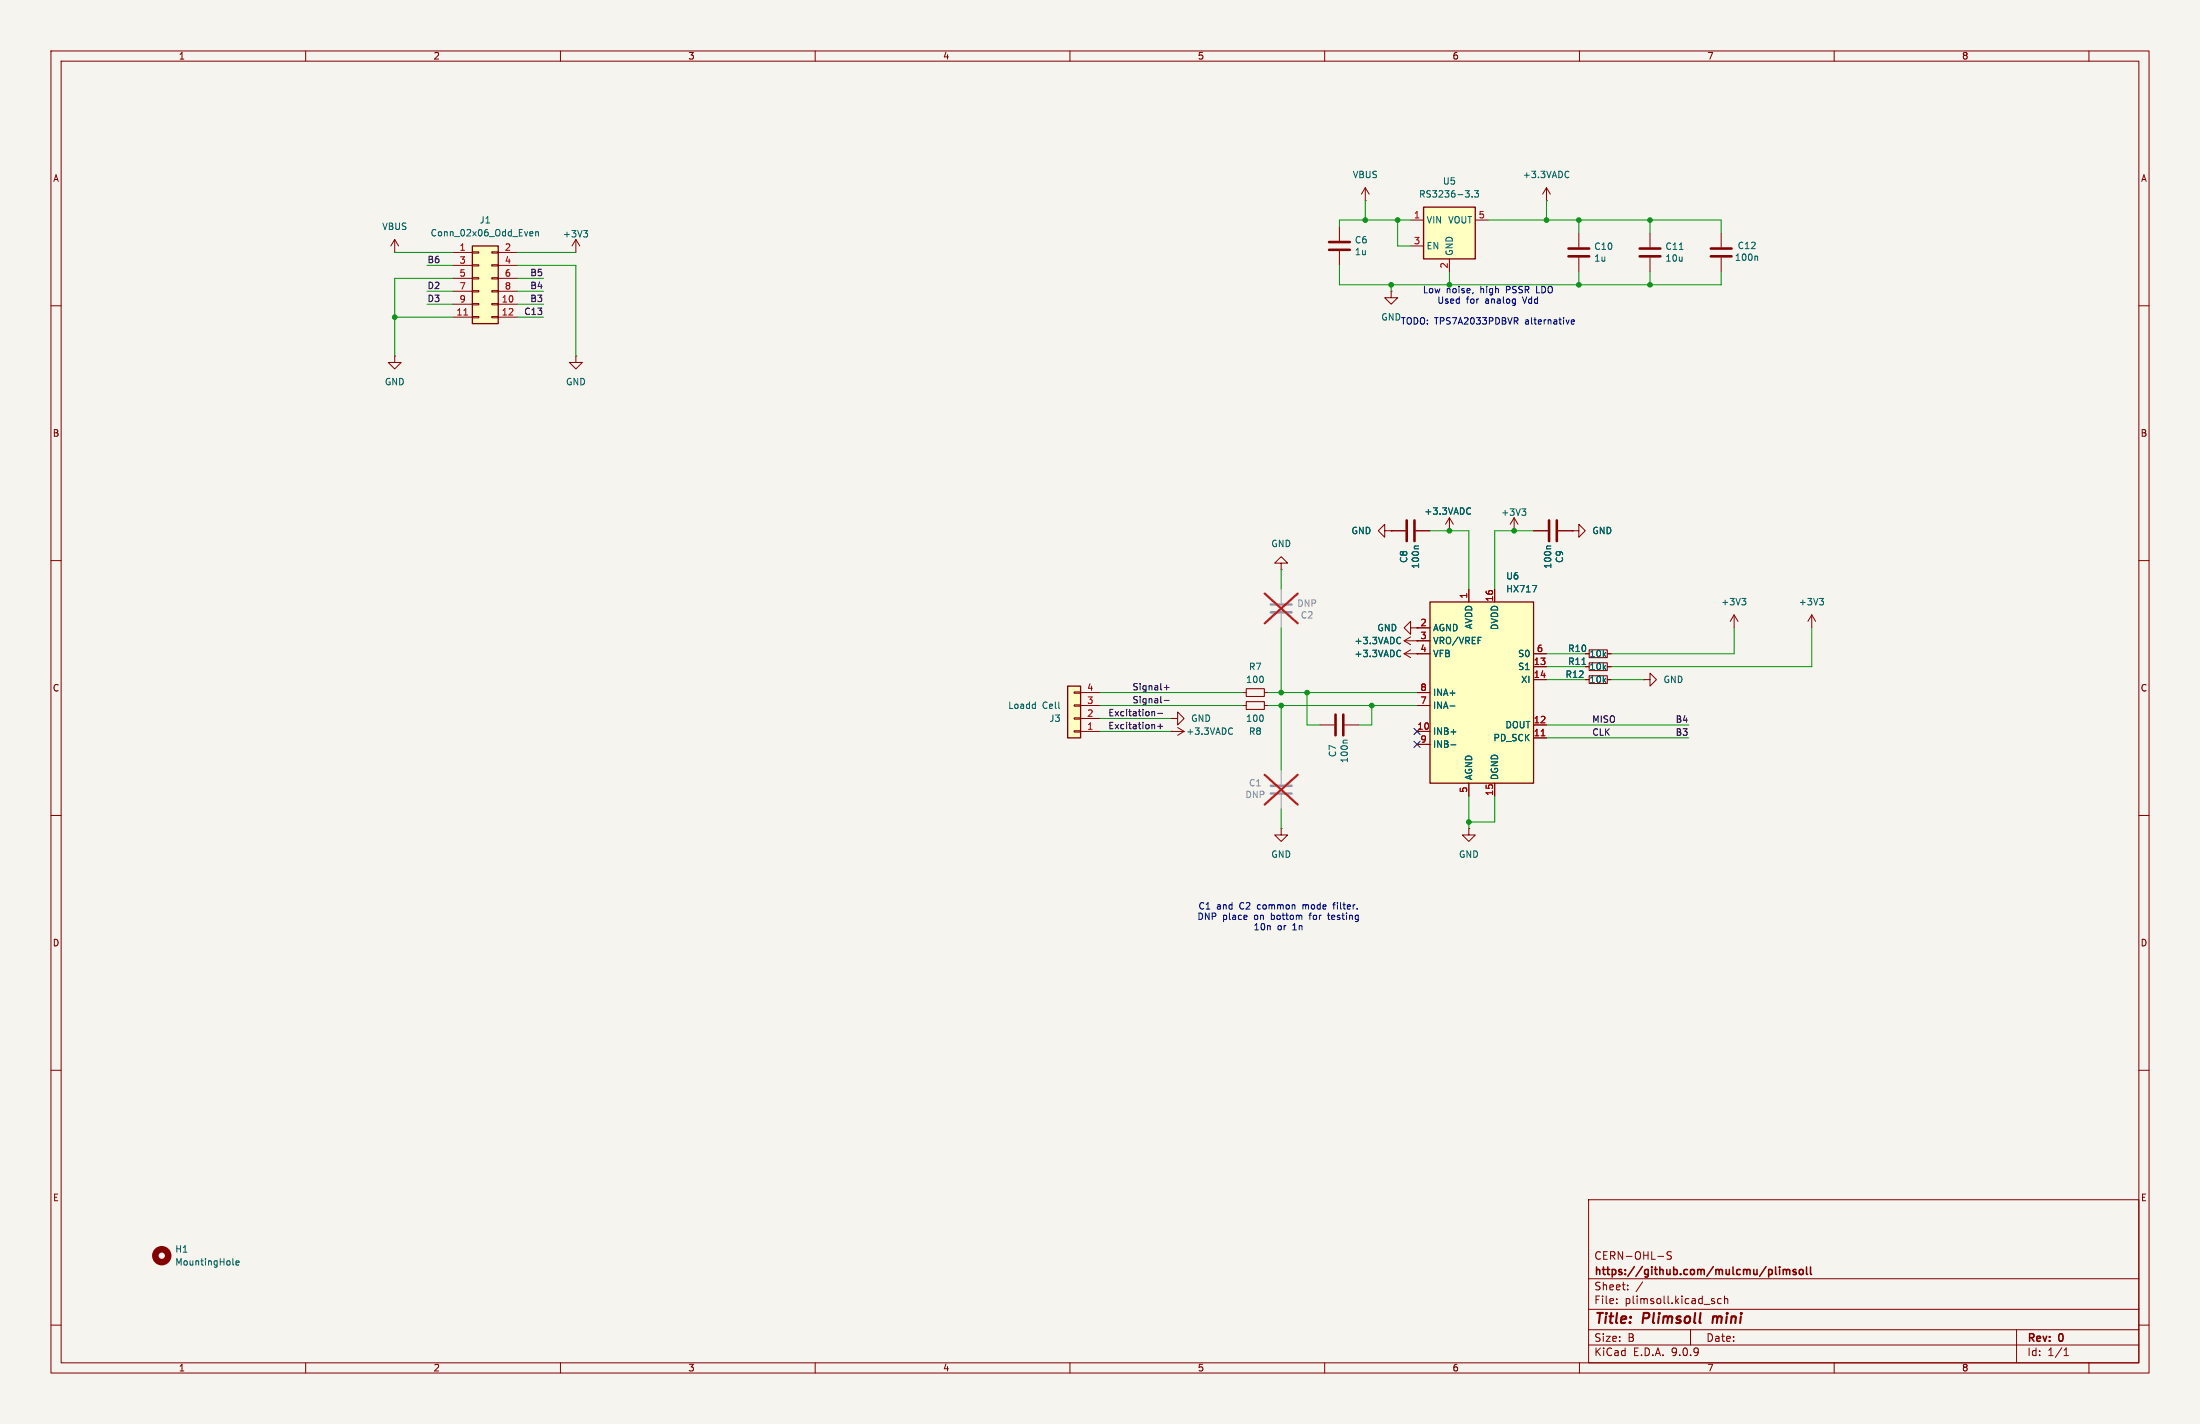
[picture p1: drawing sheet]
<svg xmlns="http://www.w3.org/2000/svg" width="432mm" height="279mm" viewBox="0 0 432 279" stroke-linecap="round" stroke-linejoin="round" font-family="sans-serif">
<path d="M0 0h431.8v279.4h-431.8z" fill="#f5f4ef" stroke="#f5f4ef" stroke-width=".2"/>
<g fill="none" stroke="#840000" stroke-width=".2">
<path d="M10 10h411.8v259.4h-411.8zM12 12h407.8v255.4h-407.8zM60 10v2M110 10v2M160 10v2M210 10v2M260 10v2M310 10v2M360 10v2M410 10v2M268 39.4h.1M268 36.8l-.8 1.3"/>
<path d="M268 36.8l.7 1.3M268 36.8v2.6M10 60h2M77.5 69.9v1.2h1.2l-1.2 1.3-1.3-1.3h1.3M77.5 69.9h.1M113 69.9v1.2h1.3l-1.3 1.3-1.2-1.3h1.2M113 69.9h.1M419.8 60h2M10 110h2M419.8 110h2M10 160h2M229.9 141h1.2v1.2l1.3-1.2-1.3-1.3v1.3"/>
<path d="M229.9 141h.1M419.8 160h2M10 210h2M419.8 210h2M311.8 235.4h108v32h-108zM10 260h2M311.8 256.9h108M311.8 250.9h108M317.3 255.6v.2M317.3 254.9v.1M319.5 252.9v.2M319.5 252.2v.1"/>
<path d="M322.4 251.5l-1.3 1.9M325.4 246.5h1.1M328 245.7l-.5-.1-.2 .1v.5l.6 .2 .1 .4-.2 .3-.6-.1M336.1 255.3l.4 .1v.2l-.2 .2h-.3M336.1 254.8l.4 .1M337.8 254.9l-.4-.1-.3 .3 .2 .6h.5M338.5 254.9l.2-.1 .3 .1 .1 .9M338.5 254.3v1.5M419.8 260h2M60 267.4v2M110 267.4v2M160 267.4v2"/>
<path d="M210 267.4v2M260 267.4v2M310 267.4v2M311.8 263.9h108M311.8 260.9h108M331.8 260.9v3M360 267.4v2M395.8 260.9v6.5M405.1 266h.9M405.1 264.9l.4-.4v1.5M410 267.4v2"/>
</g>
<path d="M336.3 258.3l-.2 1.3" fill="none" stroke="#840000" stroke-width=".4"/>
<path d="M348.6 250l.1 .1M349.3 248.6v.1M349.3 249.1v1M350 249.1v1M350 249.2l.4-.1 .2 .2M350.6 249.3l.3-.2h.3l.1 1M350.6 249.3v.8M352.5 249.1h-.4l-.2 .2 .1 .2 .5 .1v.4h-.6M353.3 249.1h.3l.3 .3v.4l-.3 .3-.3-.1-.2-.2zM354.6 248.6v1.3l.2 .2M355.4 248.6v1.3l.2 .2" fill="none" stroke="#840000" stroke-width=".3"/>
<path d="M92.7 48.3h5.1v15.2h-5.1z" fill="#ffffc2"/>
<path d="M92.7 48.3h5.1v15.2h-5.1z" fill="none" stroke="#840000" stroke-width=".25"/>
<g fill="none" stroke="#840000" stroke-width=".2">
<path d="M77.5 49.5h.1M77.5 47l-.8 1.3M77.5 47l.7 1.3M77.5 47v2.5M88.9 49.5h3.8M88.9 52.1h3.8M88.9 54.6h3.8M88.9 57.2h3.8M88.9 59.7h3.8M92.7 49.4h1.3v.3h-1.3zM92.7 51.9h1.3v.3h-1.3zM92.7 54.5h1.3v.2h-1.3z"/>
<path d="M92.7 57h1.3v.3h-1.3zM92.7 59.6h1.3v.2h-1.3zM96.5 49.4h1.3v.3h-1.3zM96.5 51.9h1.3v.3h-1.3zM96.5 54.5h1.3v.2h-1.3zM96.5 57h1.3v.3h-1.3zM96.5 59.6h1.3v.2h-1.3zM97.8 49.5h3.8M97.8 52.1h3.8M97.8 54.6h3.8M97.8 57.2h3.8M97.8 59.7h3.8"/>
<path d="M113 47l.8 1.3M113 47l-.7 1.3M113 47v2.5M88.9 62.2h3.8M92.7 62.1h1.3v.3h-1.3zM96.5 62.1h1.3v.3h-1.3zM97.8 62.2h3.8M243.8 138.4h.8M244.6 137.7h3.6v1.5h-3.6zM248.2 138.4h.7M251.5 162.6v1.2h1.2l-1.2 1.3-1.3-1.3h1.3M251.5 162.6h.1"/>
</g>
<path d="M91 61.8h.8" fill="none" stroke="#a90000" stroke-width=".2"/>
<path d="M104.2 45.5h.3l.1 .3-.6 .1M104.5 46.2l-.3 .1M105.1 45.6l.5-.1 .1 .8M105.1 45.5v.8M114.5 45.2h.8l-.4 .5M115.1 45.7l.2 .3v.3l-.2 .2" fill="none" stroke="#006464" stroke-width=".2"/>
<path d="M249.4 118.6h4.1M249.4 120.1h4.1M249.4 155.7h4.1M249.4 154.2h4.1" fill="none" stroke="#9c9b98" stroke-width=".51"/>
<path d="M251.5 115.6v2.8M251.5 120.4v2.8M251.5 151.1v2.8M251.5 156v2.8" fill="none" stroke="#9c9b98" stroke-width=".2"/>
<path d="M248.2 116.5l6.5 5.8M254.7 116.5l-6.5 5.8M248.2 152l6.5 5.9M254.7 152l-6.5 5.9" fill="none" stroke="#e12e31" stroke-width=".46"/>
<path d="M209.5 134.6h2.6v10.2h-2.6z" fill="#ffffc2"/>
<path d="M209.5 134.6h2.6v10.2h-2.6z" fill="none" stroke="#840000" stroke-width=".25"/>
<g fill="none" stroke="#840000" stroke-width=".2">
<path d="M262.9 44.5v2.7M262.9 49.3v2.8M309.9 45.7v2.8M309.9 50.5v2.8M323.8 45.7v2.8M323.8 50.5v2.8M337.8 45.7v2.8M337.8 50.5v2.8M251.5 110.5h1.2l-1.2-1.3-1.3 1.3h1.3v1.3M251.5 111.8h.1M271.8 104.1v-1.2l-1.3 1.2 1.3 1.3v-1.3h1.2M273 104.1h.1"/>
<path d="M273 104.1h2.8M277.9 104.1h2.8M297.2 101.6l-.8 1.3M297.2 101.6l.7 1.3M297.2 101.6v2.5M301 104.1h2.8M305.8 104.1h2.8M308.6 104.1h1.3v-1.2l1.2 1.2-1.2 1.3v-1.3M308.6 104.1h.1M210.8 138.3h1.3v.3h-1.3zM210.8 135.8h1.3v.2h-1.3zM212.1 138.4h3.8"/>
<path d="M212.1 135.9h3.8M311.1 133.4h.8M311.1 130.8h.8M311.1 128.3h.8M311.9 132.6h3.6v1.5h-3.6zM311.9 130h3.6v1.6h-3.6zM311.9 127.5h3.6v1.5h-3.6zM315.5 133.4h.7M315.5 130.8h.7M315.5 128.3h.7M322.6 133.4h1.2v-1.3l1.3 1.3-1.3 1.2v-1.2M322.6 133.4h.1"/>
<path d="M340.4 120.7l-.8 1.2M340.4 120.7l.7 1.2M340.4 120.7v2.5M355.6 120.7l-.8 1.2M355.6 120.7l.8 1.2M355.6 120.7v2.5M210.8 143.4h1.3v.2h-1.3zM210.8 140.8h1.3v.3h-1.3zM212.1 143.5h3.8M212.1 141h3.8M229.9 143.5h.1M229.9 143.5h2.5"/>
<path d="M231.1 142.7l1.3 .8M232.4 143.5l-1.3 .8M288.3 162.6v1.2h1.3l-1.3 1.3-1.3-1.3h1.3M288.3 162.6h.1"/>
</g>
<circle cx="31.7" cy="246.4" r="1.27" fill="none" stroke="#840000" stroke-width="1.3"/>
<g fill="none" stroke="#006464" stroke-width=".2">
<path d="M329.6 48.9h.7M344.8 50.3l.2 .1v.7M298.7 99.8h.8l-.4 .5M278.4 107.1h-.6l-.2 .2M299.2 100.3l.3 .3v.3l-.3 .2M304.4 107.1h-.7l-.2 .2M341.9 117.4h.8l-.5 .5M342.4 117.9l.3 .2v.3l-.3 .3M357.1 117.4h.8l-.4 .5M357.7 117.9l.2 .2v.3l-.2 .3M310.5 130.4h.7M241.7 142.8l.2 .1"/>
<path d="M241.9 144l-.2 .1M45.7 248l.2 .2M46.3 247.8l.6-.1v-.3h-.4l-.2 .2 .1 .6h.5"/>
</g>
<path d="M260.9 47.5h4M260.9 49h4M307.8 50.3h4.1M307.8 48.8h4.1M321.8 50.3h4.1M321.8 48.8h4.1M335.8 50.3h4.1M335.8 48.8h4.1M276.1 102.1v4.1M277.6 102.1v4.1M304 102.1v4.1M305.6 102.1v4.1" fill="none" stroke="#840000" stroke-width=".51"/>
<path d="M280.7 118.1h20.3v35.6h-20.3z" fill="#ffffc2"/>
<path d="M280.7 118.1h20.3v35.6h-20.3z" fill="none" stroke="#840000" stroke-width=".25"/>
<g fill="none" stroke="#840000" stroke-width=".2">
<path d="M288.3 115.6v2.5M293.4 115.6v2.5M275.6 128.3h5.1M275.6 128.3l1.3 .7M276.9 127.5l-1.3 .8M278.1 123.2h2.6M278.1 125.7h2.6M278.1 135.9h2.6M278.1 138.4h2.6M301 128.3h2.5M301 130.8h2.5M301 133.4h2.5"/>
<path d="M278.1 143.5h2.6M278.1 146.1h2.6M288.3 153.7v2.5M293.4 153.7v2.5M301 142.2h2.5M301 144.8h2.5"/>
</g>
<path d="M300.8 114.9h.8l-.5 1.2M274.7 127.6l.2 .1M274.9 128.7l-.2 .1M284.6 138.5h1M284.8 143.6h1M284.8 146.1h1" fill="none" stroke="#006464" stroke-width=".2"/>
<path d="M302.5 144.4h.7" fill="none" stroke="#a90000" stroke-width=".2"/>
<path d="M279.4 40.6h10.2v10.2h-10.2z" fill="#ffffc2"/>
<path d="M279.4 40.6h10.2v10.2h-10.2z" fill="none" stroke="#840000" stroke-width=".25"/>
<g fill="none" stroke="#840000" stroke-width=".2">
<path d="M303.5 39.4h.1M303.5 36.8l-.7 1.3M303.5 36.8l.8 1.3M303.5 36.8v2.6M273 57.2v1.2h1.3l-1.3 1.3-1.2-1.3h1.2M273 57.2h.1M276.9 43.2h2.5M276.9 48.3h2.5M284.5 50.8v2.5M289.6 43.2h2.5M273 104.1h.1M273 104.1h2.8"/>
<path d="M277.9 104.1h2.8M284.5 104.1h.1M284.5 101.6v2.5M284.5 101.6l-.8 1.3M284.5 101.6l.7 1.3M288.3 115.6v2.5M293.4 115.6v2.5M301 104.1h2.8M305.8 104.1h2.8M308.6 104.1h.1M243.8 135.9h.8M244.6 135.1h3.6v1.6h-3.6z"/>
<path d="M248.2 135.9h.7M275.6 125.7l1.3 .8M275.6 125.7h5.1M276.9 123.2v-1.3l-1.3 1.3 1.3 1.3v-1.3h3.8M276.9 125l-1.3 .7M278.1 125.7h.1M278.1 135.9h2.6M278.1 128.3h2.6M278.1 138.4h2.6M301 133.4h2.5M301 130.8h2.5M301 128.3h2.5"/>
<path d="M311.1 133.4h.8M311.1 130.8h.8M311.1 128.3h.8M315.5 133.4h.7M315.5 130.8h.7M315.5 128.3h.7M259.1 142.2h2.8M263.9 142.2h2.8M278.1 143.5h2.6M278.1 146.1h2.6M288.3 153.7v2.5M293.4 153.7v2.5"/>
<path d="M301 142.2h2.5M301 144.8h2.5"/>
</g>
<g fill="none" stroke="#006464" stroke-width=".2">
<path d="M288.9 38.6v.1M289.4 37.4h.8l-.4 .5 .3 .1v.6l-.1 .1-.6-.1M307.7 33.6l.2 .1M307.9 34.7l-.2 .2M288.4 99.6l.2 .2M278.4 107.1h-.6l-.2 .2M288.6 100.8l-.2 .1M300.8 114.9h.8l-.5 1.2M304.4 107.1h-.7l-.2 .2M274.7 125l.2 .2M274.7 127.6l.2 .1M274.9 126.2l-.2 .1"/>
<path d="M274.9 128.7l-.2 .1M284.6 138.5h1M310.5 130.4h.7M264.5 145.2h-.7l-.2 .2M284.8 143.6h1M284.8 146.1h1"/>
</g>
<path d="M262.1 140.2v4.1M263.7 140.2v4.1" fill="none" stroke="#840000" stroke-width=".51"/>
<path d="M226.1 139.7h.5v.8M227.2 140h1M228.5 137.4h1M228.5 134.9h1M229 134.4v1M227.2 142.5h1M227.7 142v1" fill="none" stroke="#0f0f0f" stroke-width=".2"/>
<g fill="none" stroke="#009600" stroke-width=".2">
<path d="M268 39.4v3.8M303.5 39.4v3.8M77.5 49.5h11.4M83.8 52.1h5.1M83.8 59.7h5.1M83.8 57.2h5.1M88.9 54.6h-11.4v15.3M101.6 49.5h11.4M101.6 52.1h11.4v17.8M101.6 59.7h5.1M101.6 57.2h5.1M101.6 54.6h5.1"/>
<path d="M262.9 52.1v3.8h74.9v-2.6M273 55.9v1.3M274.3 43.2v5.1h2.6M276.9 43.2h-14v1.3M284.5 53.3v2.6M292.1 43.2h45.7v2.5M309.9 43.2v2.5M309.9 53.3v2.6M323.8 43.2v2.5M323.8 53.3v2.6M77.5 62.2h11.4M101.6 62.2h5.1"/>
<path d="M251.5 111.8v3.8M280.7 104.1h7.6v11.5M301 104.1h-7.6v11.5M215.9 135.9h27.9M215.9 138.4h27.9M248.9 135.9h29.2M248.9 138.4h29.2M251.5 123.2v12.7M251.5 138.4v12.7M256.5 135.9v6.3h2.6M269.2 138.4v3.8h-2.5M303.5 128.3h7.6"/>
<path d="M303.5 130.8h7.6M303.5 133.4h7.6M316.2 133.4h6.4M340.4 123.2v5.1h-24.2M355.6 123.2v7.6h-39.4M215.9 143.5h14M215.9 141h14M251.5 158.8v3.8M288.3 156.2v6.4M293.4 156.2v5.1h-5.1M303.5 142.2h28M303.5 144.8h28"/>
</g>
<path d="M277.5 145.4l1.2 1.3M277.5 142.9l1.2 1.2M278.7 145.4l-1.2 1.3M278.7 142.9l-1.2 1.2" fill="none" stroke="#000084" stroke-width=".2"/>
<path d="M289.1 57.4l-.1 .2M297.5 63l.4 .6M297.7 62.3l.2 .3-.2 .4M308.4 63.2l.6-.1-.1-.3-.3-.1-.2 .2 .1 .6h.4M244.7 179.6l.1 .3-.7 .1M260.5 179.6h.5M260.7 179.1l.1 1.3M261.6 177.5h.5M261.8 177.2v1.2" fill="none" stroke="#0000c2" stroke-width=".2"/>
<path d="M302.5 144.4h.7" fill="none" stroke="#a90000" stroke-width=".2"/>
<g fill="#009600" stroke="#009600" stroke-width=".2">
<circle cx="309.9" cy="43.2" r=".46"/>
<circle cx="303.5" cy="43.2" r=".46"/>
<circle cx="284.5" cy="55.9" r=".46"/>
<circle cx="284.5" cy="104.1" r=".46"/>
<circle cx="273" cy="55.9" r=".46"/>
<circle cx="309.9" cy="55.9" r=".46"/>
<circle cx="323.8" cy="55.9" r=".46"/>
<circle cx="323.8" cy="43.2" r=".46"/>
<circle cx="251.5" cy="138.4" r=".46"/>
<circle cx="251.5" cy="135.9" r=".46"/>
<circle cx="269.2" cy="138.4" r=".46"/>
<circle cx="288.3" cy="161.3" r=".46"/>
<circle cx="297.2" cy="104.1" r=".46"/>
<circle cx="77.5" cy="62.2" r=".46"/>
<circle cx="256.5" cy="135.9" r=".46"/>
<circle cx="268" cy="43.2" r=".46"/>
<circle cx="274.3" cy="43.2" r=".46"/>
</g>
<g font-size="2.8" fill="#840000">
<text x="312.8" y="260.3">Title:</text>
<text x="322.5" y="260.3">Plimsoll</text>
<text x="337" y="260.3">mini</text>
</g>
<g font-size="2.1" fill="#840000">
<text x="312.8" y="250.6">https://github.com/mulcmu/plimsoll</text>
<text x="312.8" y="247.4">CERN-OHL-S</text>
<text x="312.8" y="256.1">File:</text>
<text x="312.8" y="253.4">Sheet:</text>
<text x="318.9" y="256.1">plimsoll.kicad_sch</text>
<text x="312.8" y="263.5">Size:</text>
<text x="319.5" y="263.5">B</text>
<text x="334.8" y="263.5">Date:</text>
<text x="397.8" y="263.7">Rev:</text>
<text x="404.2" y="263.7">0</text>
<text x="312.8" y="266.3">KiCad</text>
<text x="320.5" y="266.3">E.D.A.</text>
<text x="328.1" y="266.3">9.0.9</text>
<text x="397.8" y="266.3">Id:</text>
<text x="401.9" y="266.3">1/1</text>
</g>
<g font-size="1.8" fill="#840000">
<text x="35" y="11.9">1</text>
<text x="85" y="11.9">2</text>
<text x="135" y="11.9">3</text>
<text x="185" y="11.9">4</text>
<text x="235" y="11.9">5</text>
<text x="285" y="11.9">6</text>
<text x="335" y="11.9">7</text>
<text x="385" y="11.9">8</text>
<text x="10.3" y="35.9">A</text>
<text x="420.1" y="35.9">A</text>
<text x="10.3" y="85.9">B</text>
<text x="420.1" y="85.9">B</text>
<text x="10.3" y="135.9">C</text>
<text x="420.1" y="135.9">C</text>
<text x="10.3" y="185.9">D</text>
<text x="420.1" y="185.9">D</text>
<text x="10.3" y="235.9">E</text>
<text x="420.1" y="235.9">E</text>
<text x="35" y="269.3">1</text>
<text x="85" y="269.3">2</text>
<text x="135" y="269.3">3</text>
<text x="185" y="269.3">4</text>
<text x="235" y="269.3">5</text>
<text x="285" y="269.3">6</text>
<text x="335" y="269.3">7</text>
<text x="385" y="269.3">8</text>
</g>
<g font-size="1.8" fill="#006464">
<text x="265.4" y="35.2">VBUS</text>
<text x="298.8" y="35.2">+3.3VADC</text>
<text x="278.4" y="39">RS3236-3.3</text>
<text x="283.1" y="36.4">U5</text>
<text x="74.9" y="45.3">VBUS</text>
<text x="84.4" y="46.6">Conn_02x06_Odd_Even</text>
<text x="94.1" y="44">J1</text>
<text x="110.4" y="46.8">+3V3</text>
<text x="265.8" y="48">C6</text>
<text x="279.9" y="44">VIN</text>
<text x="284.1" y="44">VOUT</text>
<text x="265.8" y="50.3">1u</text>
<text x="279.9" y="49.1">EN</text>
<text x="285.3" y="50.3" transform="rotate(-90 285.3 50.3)">GND</text>
<text x="312.8" y="51.5">1u</text>
<text x="312.8" y="49.2">C10</text>
<text x="326.8" y="49.2">C11</text>
<text x="326.8" y="51.5">10u</text>
<text x="340.4" y="51.4">100n</text>
<text x="341" y="49.1">C12</text>
<text x="75.4" y="75.8">GND</text>
<text x="111" y="75.8">GND</text>
<text x="279.5" y="101.2">+3.3VADC</text>
<text x="294.5" y="101.4">+3V3</text>
<text x="249.4" y="107.5">GND</text>
<text x="265.2" y="105">GND</text>
<text x="312.4" y="105">GND</text>
<text x="276.4" y="110.6" transform="rotate(-90 276.4 110.6)">C8</text>
<text x="278.7" y="111.7" transform="rotate(-90 278.7 111.7)">100n</text>
<text x="295.5" y="113.9">U6</text>
<text x="304.7" y="111.7" transform="rotate(-90 304.7 111.7)">100n</text>
<text x="307" y="110.6" transform="rotate(-90 307 110.6)">C9</text>
<text x="295.5" y="116.4">HX717</text>
<text x="337.7" y="119">+3V3</text>
<text x="353" y="119">+3V3</text>
<text x="270.2" y="124.1">GND</text>
<text x="281.2" y="124.1">AGND</text>
<text x="289.2" y="123.5" transform="rotate(-90 289.2 123.5)">AVDD</text>
<text x="294.2" y="123.7" transform="rotate(-90 294.2 123.7)">DVDD</text>
<text x="245" y="131.7">R7</text>
<text x="265.8" y="129.1">+3.3VADC</text>
<text x="265.8" y="126.6">+3.3VADC</text>
<text x="281.2" y="126.6">VRO/VREF</text>
<text x="281.2" y="129.1">VFB</text>
<text x="297.9" y="129.1">S0</text>
<text x="297.9" y="131.7">S1</text>
<text x="307.7" y="130.7">R11</text>
<text x="307.7" y="128.1">R10</text>
<text x="311.9" y="131.7">10k</text>
<text x="311.9" y="129.1">10k</text>
<text x="244.5" y="134.2">100</text>
<text x="281.2" y="136.8">INA+</text>
<text x="298.5" y="134.2">XI</text>
<text x="307.2" y="133.2">R12</text>
<text x="311.9" y="134.2">10k</text>
<text x="326.4" y="134.2">GND</text>
<text x="197.8" y="139.3">Loadd</text>
<text x="204.6" y="139.3">Cell</text>
<text x="205.9" y="141.8">J3</text>
<text x="233.7" y="141.8">GND</text>
<text x="244.5" y="141.8">100</text>
<text x="281.2" y="139.3">INA-</text>
<text x="295.4" y="143.1">DOUT</text>
<text x="232.7" y="144.4">+3.3VADC</text>
<text x="245" y="144.4">R8</text>
<text x="262.4" y="148.7" transform="rotate(-90 262.4 148.7)">C7</text>
<text x="264.7" y="149.8" transform="rotate(-90 264.7 149.8)">100n</text>
<text x="281.2" y="144.4">INB+</text>
<text x="281.2" y="146.9">INB-</text>
<text x="293" y="145.6">PD_SCK</text>
<text x="289.2" y="153.2" transform="rotate(-90 289.2 153.2)">AGND</text>
<text x="294.2" y="153.2" transform="rotate(-90 294.2 153.2)">DGND</text>
<text x="249.4" y="168.5">GND</text>
<text x="286.3" y="168.5">GND</text>
<text x="34.3" y="246">H1</text>
<text x="34.3" y="248.5">MountingHole</text>
</g>
<g font-size="1.8" fill="#a90000">
<text x="277.4" y="42.9">1</text>
<text x="290.1" y="42.9">5</text>
<text x="90.1" y="49.3">1</text>
<text x="90.1" y="51.8">3</text>
<text x="99" y="49.3">2</text>
<text x="99" y="51.8">4</text>
<text x="277.4" y="48">3</text>
<text x="284.2" y="52.8" transform="rotate(-90 284.2 52.8)">2</text>
<text x="90.1" y="54.4">5</text>
<text x="90.1" y="56.9">7</text>
<text x="90.1" y="59.4">9</text>
<text x="98.4" y="59.4">10</text>
<text x="99" y="54.4">6</text>
<text x="99" y="56.9">8</text>
<text x="89.5" y="62">11</text>
<text x="98.4" y="62">12</text>
<text x="288" y="117.5" transform="rotate(-90 288 117.5)">1</text>
<text x="293.1" y="118.2" transform="rotate(-90 293.1 118.2)">16</text>
<text x="278.7" y="122.9">2</text>
<text x="278.7" y="125.5">3</text>
<text x="278.7" y="128">4</text>
<text x="300.9" y="130.6">13</text>
<text x="301.6" y="128">6</text>
<text x="213.3" y="135.6">4</text>
<text x="278.7" y="135.6">8</text>
<text x="300.9" y="133.1">14</text>
<text x="213.3" y="143.3">1</text>
<text x="213.3" y="140.7">2</text>
<text x="213.3" y="138.2">3</text>
<text x="278.1" y="143.3">10</text>
<text x="278.7" y="138.2">7</text>
<text x="300.9" y="142">12</text>
<text x="278.7" y="145.8">9</text>
<text x="300.9" y="144.5">11</text>
<text x="288" y="155.6" transform="rotate(-90 288 155.6)">5</text>
<text x="293.1" y="156.3" transform="rotate(-90 293.1 156.3)">15</text>
</g>
<g font-size="1.8" fill="#0f0f0f">
<text x="83.8" y="51.7">B6</text>
<text x="83.8" y="56.8">D2</text>
<text x="83.8" y="59.3">D3</text>
<text x="104" y="59.3">B3</text>
<text x="104" y="56.8">B4</text>
<text x="104" y="54.3">B5</text>
<text x="102.8" y="61.9">C13</text>
<text x="222.2" y="135.5">Signal+</text>
<text x="217.5" y="140.6">Excitation-</text>
<text x="217.5" y="143.2">Excitation+</text>
<text x="222.2" y="138.1">Signal-</text>
<text x="312.4" y="141.9">MISO</text>
<text x="328.8" y="141.9">B4</text>
<text x="312.4" y="144.4">CLK</text>
<text x="328.8" y="144.4">B3</text>
</g>
<g font-size="1.8" fill="#0000c2">
<text x="279.2" y="57.7">Low</text>
<text x="282" y="59.8">Used</text>
<text x="283.9" y="57.7">noise,</text>
<text x="287.8" y="59.8">for</text>
<text x="290.7" y="57.7">high</text>
<text x="291.6" y="59.8">analog</text>
<text x="295.9" y="57.7">PSSR</text>
<text x="299.2" y="59.8">Vdd</text>
<text x="302" y="57.7">LDO</text>
<text x="271" y="63.1">GND</text>
<text x="274.9" y="63.9">TODO: TPS7A2033PDBVR</text>
<text x="299.5" y="63.9">alternative</text>
<text x="235.1" y="178.7">C1</text>
<text x="238.8" y="178.7">and</text>
<text x="243.4" y="178.7">C2</text>
<text x="247" y="178.7">common</text>
<text x="256.1" y="178.7">mode</text>
<text x="262.4" y="178.7">filter.</text>
<text x="234.9" y="180.7">DNP</text>
<text x="240" y="180.7">place</text>
<text x="246" y="182.7">10n</text>
<text x="246.3" y="180.7">on</text>
<text x="249.7" y="180.7">bottom</text>
<text x="250.7" y="182.7">or</text>
<text x="253.8" y="182.7">1n</text>
<text x="257.5" y="180.7">for</text>
<text x="261.3" y="180.7">testing</text>
</g>
<g font-size="1.8" fill="#939391">
<text x="254.5" y="119.3">DNP</text>
<text x="255.2" y="121.6">C2</text>
<text x="245" y="154.5">C1</text>
<text x="244.3" y="156.8">DNP</text>
</g>
</svg>
